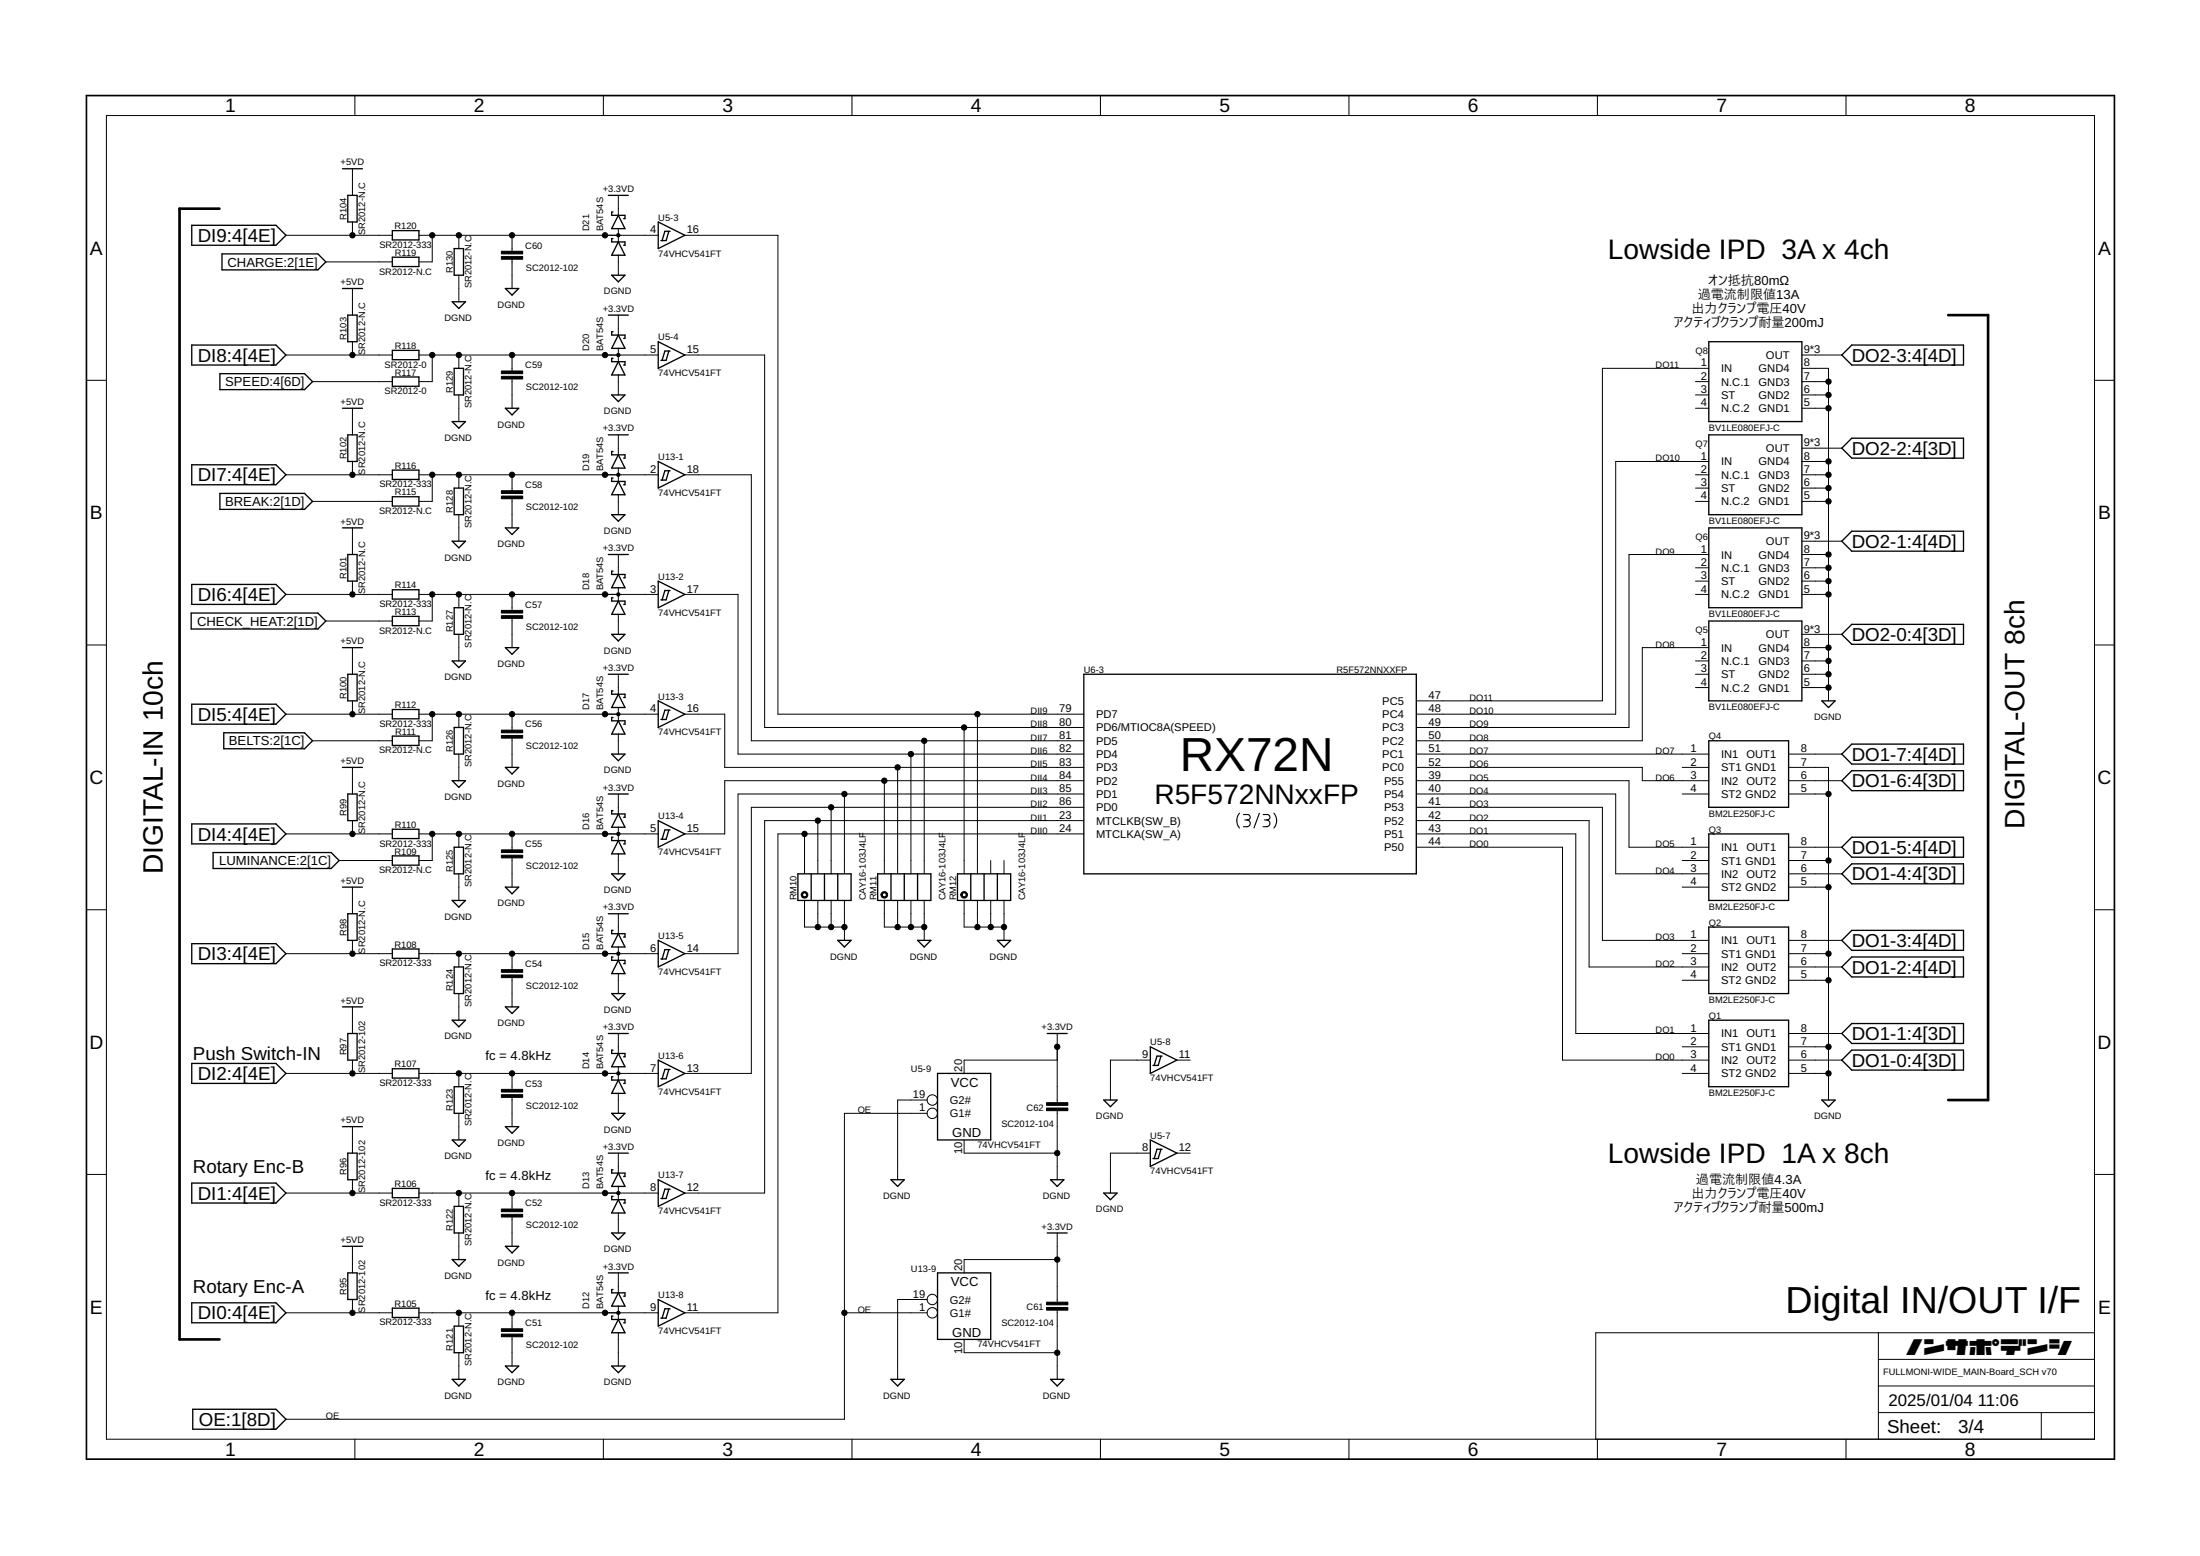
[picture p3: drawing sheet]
<svg xmlns="http://www.w3.org/2000/svg" width="420mm" height="297mm" viewBox="0 0 420 297" stroke-linecap="round" stroke-linejoin="round" font-family="sans-serif">
<g fill="none" stroke="#000" stroke-width=".25">
<path d="M65.4 32.2h3.8M66.4 37.3h1.8v5.1h-1.8zM116.2 37.3h3.8M36.6 43h16.1l1.9 1.9-1.9 1.9h-16.1zM42.4 48.5h18.3l1.5 1.5-1.5 1.5h-18.3zM65.4 55.1h3.8M74.9 44h5.1v1.8h-5.1zM74.9 49.1h5.1v1.8h-5.1zM86.4 57.6h2.5l-1.3 1.3zM86.7 47.5h1.8v5h-1.8zM96.5 55.1h2.6l-1.3 1.2zM116.8 52.5h2.6l-1.3 1.3z"/>
<path d="M117.1 45.6h-.3v.6h2.6v.6h-.3M117.1 40.5h-.3v.6h2.6v.6h-.3M118.1 46.2l1.3 2.5h-2.6zM118.1 41.1l1.3 2.5h-2.6zM125.7 42.4l5.1 2.5-5.1 2.6zM127.7 44.2l-.5 1.7h-1M128 44.2h-1l-.6 1.7M36.6 65.9h16.1l1.9 1.9-1.9 1.9h-16.1zM42 71.3h16.2l1.5 1.6-1.5 1.5h-16.2zM65.4 77.9h3.8M66.4 60.2h1.8v5h-1.8zM74.9 66.9h5.1v1.8h-5.1z"/>
<path d="M74.9 72h5.1v1.7h-5.1zM86.7 70.3h1.8v5.1h-1.8zM96.5 77.9h2.6l-1.3 1.3zM116.2 60.2h3.8M116.8 75.4h2.6l-1.3 1.3zM117.1 68.4h-.3v.6h2.6v.7h-.3M117.1 63.3h-.3v.7h2.6v.6h-.3M118.1 69l1.3 2.6h-2.6zM118.1 64l1.3 2.5h-2.6zM125.7 65.2l5.1 2.6-5.1 2.5zM127.7 67l-.5 1.8h-1M128 67h-1l-.6 1.8"/>
<path d="M326.3 65.2h17.8v15.3h-17.8zM351.7 67.8l2-1.9h21.3v3.8h-21.3zM36.6 88.7h16.1l1.9 1.9-1.9 1.9h-16.1zM42 94.2h16.2l1.5 1.5-1.5 1.5h-16.2zM66.4 83h1.8v5.1h-1.8zM74.9 89.7h5.1v1.8h-5.1zM74.9 94.8h5.1v1.8h-5.1zM86.4 80.5h2.5l-1.3 1.2zM86.7 93.2h1.8v5.1h-1.8zM116.2 83h3.8M116.8 98.3h2.6l-1.3 1.2zM117.1 86.2h-.3v.6h2.6v.7h-.3"/>
<path d="M117.1 91.3h-.3v.6h2.6v.6h-.3M118.1 91.9l1.3 2.5h-2.6zM118.1 86.8l1.3 2.6h-2.6zM125.7 88.1l5.1 2.5-5.1 2.6zM127.7 89.9l-.5 1.8h-1M128 89.9h-1l-.6 1.8M326.3 83h17.8v15.3h-17.8zM351.7 85.6l2-1.9h21.3v3.8h-21.3zM36.5 117h24.2l1.5 1.6-1.5 1.5h-24.2zM36.6 111.6h16.1l1.9 1.9-1.9 1.9h-16.1zM65.4 100.8h3.8M66.4 105.9h1.8v5h-1.8z"/>
<path d="M74.9 112.6h5.1v1.8h-5.1zM74.9 117.7h5.1v1.7h-5.1zM86.4 103.3h2.5l-1.3 1.3zM86.7 116h1.8v5.1h-1.8zM96.5 100.8h2.6l-1.3 1.2zM116.2 105.9h3.8M117.1 114.1h-.3v.6h2.6v.7h-.3M117.1 109h-.3v.7h2.6v.6h-.3M118.1 114.7l1.3 2.6h-2.6zM118.1 109.7l1.3 2.5h-2.6zM125.7 110.9l5.1 2.6-5.1 2.5zM127.7 112.7l-.5 1.8h-1"/>
<path d="M128 112.7h-1l-.6 1.8M326.3 118.6h17.8v15.2h-17.8zM326.3 100.8h17.8v15.2h-17.8zM351.7 103.3l2-1.9h21.3v3.8h-21.3zM36.6 134.4h16.1l1.9 1.9-1.9 1.9h-16.1zM42.7 139.9h15.5l1.5 1.5-1.5 1.5h-15.5zM65.4 123.6h3.8M66.4 128.7h1.8v5.1h-1.8zM74.9 135.4h5.1v1.8h-5.1zM86.4 126.2h2.5l-1.3 1.2zM86.7 138.9h1.8v5.1h-1.8zM96.5 123.6h2.6l-1.3 1.3z"/>
<path d="M116.2 128.7h3.8M116.8 121.1h2.6l-1.3 1.3zM117.1 137h-.3v.6h2.6v.6h-.3M117.1 131.9h-.3v.6h2.6v.7h-.3M118.1 137.6l1.3 2.5h-2.6zM118.1 132.5l1.3 2.6h-2.6zM125.7 133.8l5.1 2.5-5.1 2.6zM127.7 135.6l-.5 1.8h-1M128 135.6h-1l-.6 1.8M207 128.7h63.5v38.1h-63.5zM347.9 133.8h2.6l-1.3 1.3zM351.7 121.1l2-1.9h21.3v3.8h-21.3z"/>
<path d="M36.6 157.3h16.1l1.9 1.9-1.9 1.9h-16.1zM65.4 146.5h3.8M66.4 151.6h1.8v5.1h-1.8zM74.9 140.5h5.1v1.8h-5.1zM74.9 158.3h5.1v1.8h-5.1zM86.4 149h2.5l-1.3 1.3zM96.5 146.5h2.6l-1.3 1.3zM116.2 151.6h3.8M116.8 144h2.6l-1.3 1.2zM117.1 159.8h-.3v.7h2.6v.6h-.3M117.1 154.7h-.3v.7h2.6v.6h-.3M118.1 155.4l1.3 2.5h-2.6z"/>
<path d="M125.7 156.7l5.1 2.5-5.1 2.5zM127.7 158.4l-.5 1.8h-1M128 158.4h-1l-.6 1.8M326.3 141.4h15.3v12.7h-15.3zM326.3 159.2h15.3v12.7h-15.3zM351.7 144l2-2h21.3v3.9h-21.3zM351.7 149l2-1.9h21.3v3.8h-21.3zM40.7 162.8h22.5l1.6 1.5-1.6 1.5h-22.5zM65.4 169.4h3.8M66.4 174.4h1.8v5.1h-1.8zM74.9 163.4h5.1v1.8h-5.1zM86.4 171.9h2.5l-1.3 1.3z"/>
<path d="M86.7 161.7h1.8v5.1h-1.8zM96.5 169.4h2.6l-1.3 1.2zM116.2 174.4h3.8M116.8 166.8h2.6l-1.3 1.3zM117.1 177.6h-.3v.6h2.6v.7h-.3M118.1 178.2l1.3 2.6h-2.6zM118.1 160.5l1.3 2.5h-2.6zM125.7 179.5l5.1 2.6-5.1 2.5zM152.4 166.8h10.1v5.1h-10.1zM154.9 166.8v5.1M157.5 166.8v5.1M160 179.5h2.5l-1.2 1.3z"/>
<path d="M160 166.8v5.1M167.6 166.8h10.2v5.1h-10.2zM170.2 166.8v5.1M172.7 166.8v5.1M175.2 179.5h2.6l-1.3 1.3zM175.2 166.8v5.1M182.9 166.8h10.1v5.1h-10.1zM185.4 166.8v5.1M187.9 166.8v5.1M190.5 179.5h2.5l-1.3 1.3zM190.5 166.8v5.1M326.3 177h15.3v12.7h-15.3z"/>
<path d="M351.7 161.7l2-1.9h21.3v3.8h-21.3zM351.7 166.8l2-1.9h21.3v3.8h-21.3zM351.7 179.5l2-1.9h21.3v3.8h-21.3zM36.6 180.1h16.1l1.9 2-1.9 1.9h-16.1zM65.4 192.2h3.8M66.4 197.3h1.8v5.1h-1.8zM74.9 181.2h5.1v1.7h-5.1zM86.4 194.8h2.5l-1.3 1.2zM86.7 184.6h1.8v5.1h-1.8zM96.5 192.2h2.6l-1.3 1.3zM116.2 197.3h3.8M116.8 189.7h2.6l-1.3 1.2z"/>
<path d="M117.1 182.7h-.3v.6h2.6v.7h-.3M118.1 183.3l1.3 2.6h-2.6zM127.7 181.3l-.5 1.8h-1M128 181.3h-1l-.6 1.8M200 197.3h3.8M219.7 199.8l5.1 2.6-5.1 2.5zM326.3 194.8h15.3v12.7h-15.3zM351.7 197.3l2-1.9h21.3v3.8h-21.3zM351.7 184.6l2-1.9h21.3v3.8h-21.3zM36.6 203h16.1l1.9 1.9-1.9 1.9h-16.1zM65.4 215.1h3.8M74.9 204h5.1v1.8h-5.1z"/>
<path d="M86.4 217.6h2.5l-1.3 1.3zM86.7 207.5h1.8v5h-1.8zM96.5 215.1h2.6l-1.3 1.2zM116.8 212.5h2.6l-1.3 1.3zM117.1 200.5h-.3v.6h2.6v.6h-.3M117.1 205.5h-.3v.7h2.6v.6h-.3M118.1 206.2l1.3 2.5h-2.6zM118.1 201.1l1.3 2.5h-2.6zM125.7 202.4l5.1 2.5-5.1 2.6zM127.7 204.2l-.5 1.7h-1M128 204.2h-1l-.6 1.7M179 204.9h10.2v12.7h-10.2z"/>
<path d="M210.8 210h2.5l-1.2 1.3zM219.7 217.6l5.1 2.5-5.1 2.6zM220.2 203.4h1M221.7 219.4l-.5 1.8M221.7 201.6l-.5 1.8M221.9 219.4h-.9l-.6 1.8M221.9 201.6h-.9l-.6 1.8M347.9 210h2.6l-1.3 1.3zM351.7 202.4l2-1.9h21.3v3.8h-21.3zM36.6 225.8h16.1l1.9 2-1.9 1.9h-16.1zM65.4 237.9h3.8M66.4 220.1h1.8v5.1h-1.8z"/>
<path d="M74.9 226.9h5.1v1.7h-5.1zM86.7 230.3h1.8v5.1h-1.8zM96.5 237.9h2.6l-1.3 1.3zM116.2 220.1h3.8M116.8 235.4h2.6l-1.3 1.2zM117.1 228.4h-.3v.6h2.6v.7h-.3M117.1 223.3h-.3v.6h2.6v.7h-.3M118.1 229l1.3 2.6h-2.6zM118.1 223.9l1.3 2.6h-2.6zM125.7 225.2l5.1 2.6-5.1 2.5zM127.7 227l-.5 1.8h-1M128 227h-1l-.6 1.8"/>
<path d="M170.2 225.2h2.5l-1.3 1.3zM200 235.4h3.8M200.6 225.2h2.6l-1.3 1.3zM210.8 227.8h2.5l-1.2 1.2zM220.2 221.2h1M36.6 248.7h16.1l1.9 1.9-1.9 1.9h-16.1zM66.4 243h1.8v5.1h-1.8zM74.9 249.7h5.1v1.8h-5.1zM86.4 240.5h2.5l-1.3 1.2zM86.7 253.2h1.8v5h-1.8zM116.2 243h3.8M117.1 251.2h-.3v.7h2.6v.6h-.3"/>
<path d="M117.1 246.2h-.3v.6h2.6v.6h-.3M118.1 251.9l1.3 2.5h-2.6zM118.1 246.8l1.3 2.5h-2.6zM125.7 248.1l5.1 2.5-5.1 2.6zM127.7 249.9l-.5 1.7h-1M128 249.9h-1l-.6 1.7M179 243h10.2v12.7h-10.2zM36.8 269h15.9l1.9 1.9-1.9 1.9h-15.9zM86.4 263.3h2.5l-1.3 1.3zM96.5 260.8h2.6l-1.3 1.2zM116.8 260.8h2.6l-1.3 1.2zM170.2 263.3h2.5l-1.3 1.3z"/>
<path d="M200.6 263.3h2.6l-1.3 1.3z"/>
</g>
<g fill="none" stroke="#000" stroke-width=".19">
<path d="M67.8 18.2v3.9M115.2 18.2v3.9M162.7 18.2v3.9M210.2 18.2v3.9M257.6 18.2v3.9M305.1 18.2v3.9M352.6 18.2v3.9M20.3 22.1h379.7v252.6h-379.7zM67.3 32.2v5.1M118.1 37.3v3.8M54.6 44.9h20.3M62.2 50h12.7"/>
<path d="M67.3 42.4v2.5M67.3 55.1v5.1M80 44.9h45.7M82.5 44.9v5.1h-2.5M87.6 44.9v2.6M87.6 52.5v5.1M97.8 44.9v3.1M97.8 49.5v5.6M118.1 43.6v2.6M118.1 48.7v3.8M130.8 44.9h17.8v91.4h58.4M16.5 72.6h3.8"/>
<path d="M54.6 67.8h20.3M59.7 72.9h15.2M67.3 65.2v2.6M67.3 77.9v5.1M80 67.8h45.7M82.5 67.8v5.1h-2.5M87.6 67.8v2.5M87.6 75.4v5.1M97.8 67.8v3M97.8 72.3v5.6M118.1 60.2v3.8M118.1 66.5v2.5"/>
<path d="M118.1 71.6v3.8M130.8 67.8h15.2v71.1h61M323.8 72.9h2.5M323.8 75.4h2.5M323.8 77.9h2.5M326.3 70.3h-20.3v63.5h-35.5M344.1 70.3h5.1v63.5M344.1 72.9h5.1M344.1 75.4h5.1M344.1 77.9h5.1M344.1 67.8h7.6M400 72.6h3.8"/>
<path d="M54.6 90.6h20.3M59.7 95.7h15.2M67.3 88.1v2.5M80 90.6h45.7M82.5 90.6v5.1h-2.5M87.6 90.6v2.6M87.6 98.3v5M97.8 90.6v3.1M97.8 95.2v5.6M118.1 83v3.8M118.1 89.4v2.5M118.1 94.4v3.9"/>
<path d="M130.8 90.6h12.7v50.8h63.5M323.8 90.6h2.5M323.8 93.2h2.5M323.8 95.7h2.5M326.3 88.1h-17.7v48.2h-38.1M344.1 88.1h5.1M344.1 90.6h5.1M344.1 93.2h5.1M344.1 95.7h5.1M344.1 85.6h7.6M54.6 113.5h20.3M62.2 118.6h12.7"/>
<path d="M67.3 100.8v5.1M67.3 110.9v2.6M80 113.5h45.7M82.5 113.5v5.1h-2.5M87.6 113.5v2.5M97.8 113.5v3M97.8 118v5.6M118.1 105.9v3.8M118.1 112.2v2.5M118.1 117.3v3.8M130.8 113.5h10.1v30.5h66.1M323.8 108.4h2.5"/>
<path d="M323.8 110.9h2.5M323.8 113.5h2.5M326.3 105.9h-15.2v33h-40.6M344.1 105.9h5.1M344.1 108.4h5.1M344.1 110.9h5.1M344.1 113.5h5.1M344.1 103.3h7.6M16.5 123.1h3.8M54.6 136.3h20.3M67.3 123.6v5.1M67.3 133.8v2.5"/>
<path d="M80 136.3h45.7M82.5 136.3v5.1h-2.5M87.6 121.1v5.1M87.6 136.3v2.6M97.8 136.3v3.1M118.1 128.7v3.8M118.1 135.1v2.5M130.8 136.3h7.6v10.2h68.6M184.1 138.9v27.9M186.7 136.3v30.5M323.8 126.2h2.5M323.8 128.7h2.5"/>
<path d="M323.8 131.3h2.5M326.3 123.6h-12.7v17.8h-43.1M344.1 123.6h5.1M344.1 126.2h5.1M344.1 128.7h5.1M344.1 131.3h5.1M344.1 121.1h7.6M400 123.1h3.8M54.6 159.2h20.3M59.7 141.4h15.2M67.3 146.5v5.1M67.3 156.7v2.5"/>
<path d="M80 159.2h45.7M82.5 159.2v5.1h-2.5M87.6 144v5M87.6 159.2v2.5M97.8 140.9v5.6M97.8 159.2v3M118.1 140.1v3.9M118.1 151.6v3.8M118.1 157.9v2.6M153.6 159.2v7.6M156.2 156.7v10.1M158.7 154.1v12.7"/>
<path d="M161.3 151.6v15.2M168.9 149v17.8M171.4 146.5v20.3M174 144v22.8M176.5 141.4v25.4M207 159.2h-58.4v91.4h-17.8M207 156.7h-61v71.1h-15.2M207 154.1h-63.5v50.8h-12.7M207 151.6h-66.1v30.5h-10.1M207 149h-68.6v10.2h-7.6M270.5 159.2h30.4v38.1h25.4M270.5 156.7h33v27.9h22.8"/>
<path d="M270.5 144h55.8M270.5 146.5h43.1v2.5h12.7M270.5 149h40.6v12.7h15.2M270.5 151.6h38.1v15.2h17.7M270.5 154.1h35.5v25.4h20.3M321.3 146.5h5M321.3 151.6h5M341.6 146.5h7.6v63.5M341.6 144h10.1M341.6 149h10.1M341.6 151.6h7.6M16.5 173.7h3.8"/>
<path d="M64.8 164.3h10.1M67.3 169.4v5M67.3 179.5v2.6M87.6 166.8v5.1M97.8 163.8v5.6M118.1 163v3.8M118.1 174.4v3.8M153.6 171.9v5.1h7.7M156.2 171.9v5.1M158.7 171.9v5.1M161.3 171.9v7.6M168.9 171.9v5.1h7.6"/>
<path d="M171.4 171.9v5.1M174 171.9v5.1M176.5 171.9v7.6M184.1 171.9v5.1h7.6M186.7 171.9v5.1M189.2 164.3v2.5M189.2 171.9v5.1M191.7 164.3v2.5M191.7 171.9v7.6M270.5 161.7h27.9v40.7h27.9M321.3 164.3h5M321.3 169.4h5"/>
<path d="M341.6 161.7h10.1M341.6 179.5h10.1M341.6 164.3h7.6M341.6 166.8h10.1M341.6 169.4h7.6M400 173.7h3.8M54.6 182.1h20.3M67.3 192.2v5.1M80 182.1h45.7M87.6 182.1v2.5M87.6 189.7v5.1M97.8 182.1v3"/>
<path d="M97.8 186.6v5.6M118.1 180.8v2.5M118.1 185.9v3.8M118.1 197.3v3.8M201.9 197.3v13.2M321.3 182.1h5M321.3 199.8h5M321.3 187.1h5M341.6 182.1h7.6M341.6 197.3h10.1M341.6 199.8h7.6M341.6 184.6h10.1"/>
<path d="M341.6 187.1h7.6M54.6 204.9h20.3M67.3 202.4v2.5M67.3 215.1v5M80 204.9h45.7M87.6 204.9v2.6M87.6 212.5v5.1M97.8 204.9v3.1M97.8 209.5v5.6M118.1 203.6v2.6M118.1 208.7v3.8M177.1 212.5h-15.8v58.4h-106.7"/>
<path d="M177.1 210h-5.7v15.2M184.1 217.6v2.5h17.8M201.9 212v13.2M201.9 202.4h-17.8v2.5M219.7 202.4h-7.6v7.6M224.8 202.4h2.5M321.3 204.9h5M341.6 204.9h7.6M341.6 202.4h10.1M16.5 224.2h3.8M54.6 227.8h20.3M67.3 225.2v2.6"/>
<path d="M67.3 237.9v5.1M80 227.8h45.7M87.6 227.8v2.5M87.6 235.4v5.1M97.8 227.8v3M97.8 232.3v5.6M118.1 220.1v3.8M118.1 226.5v2.5M118.1 231.6v3.8M201.9 235.4v13.2M219.7 220.1h-7.6v7.7M224.8 220.1h2.5"/>
<path d="M400 224.2h3.8M54.6 250.6h20.3M67.3 248.1v2.5M80 250.6h45.7M87.6 250.6v2.6M87.6 258.2v5.1M97.8 250.6v3.1M97.8 255.2v5.6M118.1 243v3.8M118.1 249.3v2.6M118.1 254.4v6.4M161.3 250.6h15.8"/>
<path d="M177.1 248.1h-5.7v15.2M184.1 255.7v2.5h17.8M201.9 250.1v13.2M201.9 240.5h-17.8v2.5M358.7 254.4v20.3M358.7 259.5h41.3M400 254.4h-95.2v20.3M67.8 274.7v3.9M115.2 274.7v3.9M162.7 274.7v3.9M210.2 274.7v3.9M257.6 274.7v3.9"/>
<path d="M305.1 274.7v3.9M352.6 274.7v3.9M358.7 269.7h41.3M358.7 264.6h41.3M389.8 269.7v5"/>
<circle cx="178.1" cy="212.5" r=".99"/>
<circle cx="178.1" cy="210" r=".99"/>
<circle cx="178.1" cy="250.6" r=".99"/>
<circle cx="178.1" cy="248.1" r=".99"/>
</g>
<g fill="#000" stroke="#000" stroke-width=".19">
<path d="M95.8 49h4v.5h-4zM95.8 48h4v.5h-4zM95.8 71.8h4v.5h-4zM95.8 70.8h4v.5h-4zM95.8 94.7h4v.5h-4zM95.8 93.7h4v.5h-4zM95.8 117.5h4v.5h-4zM95.8 116.5h4v.5h-4zM95.8 139.4h4v.5h-4zM95.8 140.4h4v.5h-4zM95.8 163.3h4v.5h-4zM95.8 162.2h4v.6h-4z"/>
<path d="M95.8 186.1h4v.5h-4zM95.8 185.1h4v.5h-4zM95.8 209h4v.5h-4zM95.8 208h4v.5h-4zM199.9 210.5h4v.5h-4zM199.9 211.5h4v.5h-4zM95.8 231.8h4v.5h-4zM95.8 230.8h4v.5h-4zM95.8 254.7h4v.5h-4zM95.8 253.7h4v.5h-4zM199.9 248.6h4v.5h-4zM199.9 249.6h4v.5h-4z"/>
</g>
<g fill="#000" stroke="#000" stroke-width=".19">
<path d="M153.2 170.4a.64 .64 0 0 1 1 .1 .64 .64 0 0 1-.4 .9 .64 .64 0 0 1-.8-.6h.3a.38 .38 0 0 1 .5-.4 .38 .38 0 0 1 .1 .6 .38 .38 0 0 1-.6 0v-.2h-.3z" fill-rule="evenodd"/>
<path d="M168.4 170.4a.64 .64 0 0 1 1 .1 .64 .64 0 0 1-.4 .9 .64 .64 0 0 1-.7-.6h.2a.38 .38 0 0 1 .5-.4 .38 .38 0 0 1 .2 .6 .38 .38 0 0 1-.6 0l-.1-.2h-.2z" fill-rule="evenodd"/>
<path d="M183.7 170.4a.64 .64 0 0 1 1 .1 .64 .64 0 0 1-.4 .9 .64 .64 0 0 1-.8-.6h.2a.39 .39 0 0 1 .6-.3 .39 .39 0 0 1 .1 .6 .39 .39 0 0 1-.6-.1l-.1-.2h-.2z" fill-rule="evenodd"/>
<circle cx="67.3" cy="44.9" r=".51"/>
<circle cx="82.5" cy="44.9" r=".51"/>
<circle cx="87.6" cy="44.9" r=".51"/>
<circle cx="97.8" cy="44.9" r=".51"/>
<circle cx="115.5" cy="44.9" r=".51"/>
<circle cx="118.1" cy="44.9" r=".33"/>
<circle cx="67.3" cy="67.8" r=".51"/>
<circle cx="82.5" cy="67.8" r=".51"/>
<circle cx="87.6" cy="67.8" r=".51"/>
<circle cx="97.8" cy="67.8" r=".51"/>
<circle cx="115.5" cy="67.8" r=".51"/>
<circle cx="118.1" cy="67.8" r=".33"/>
<circle cx="349.2" cy="77.9" r=".51"/>
<circle cx="349.2" cy="72.9" r=".51"/>
<circle cx="349.2" cy="75.4" r=".51"/>
<circle cx="67.3" cy="90.6" r=".51"/>
<circle cx="82.5" cy="90.6" r=".51"/>
<circle cx="87.6" cy="90.6" r=".51"/>
<circle cx="97.8" cy="90.6" r=".51"/>
<circle cx="115.5" cy="90.6" r=".51"/>
<circle cx="118.1" cy="90.6" r=".33"/>
<circle cx="349.2" cy="95.7" r=".51"/>
<circle cx="349.2" cy="88.1" r=".51"/>
<circle cx="349.2" cy="90.6" r=".51"/>
<circle cx="349.2" cy="93.2" r=".51"/>
<circle cx="67.3" cy="113.5" r=".51"/>
<circle cx="82.5" cy="113.5" r=".51"/>
<circle cx="87.6" cy="113.5" r=".51"/>
<circle cx="97.8" cy="113.5" r=".51"/>
<circle cx="115.5" cy="113.5" r=".51"/>
<circle cx="118.1" cy="113.5" r=".32"/>
<circle cx="349.2" cy="113.5" r=".51"/>
<circle cx="349.2" cy="105.9" r=".51"/>
<circle cx="349.2" cy="108.4" r=".51"/>
<circle cx="349.2" cy="110.9" r=".51"/>
<circle cx="67.3" cy="136.3" r=".51"/>
<circle cx="82.5" cy="136.3" r=".51"/>
<circle cx="87.6" cy="136.3" r=".51"/>
<circle cx="97.8" cy="136.3" r=".51"/>
<circle cx="115.5" cy="136.3" r=".51"/>
<circle cx="118.1" cy="136.3" r=".32"/>
<circle cx="184.1" cy="138.9" r=".51"/>
<circle cx="186.7" cy="136.3" r=".51"/>
<circle cx="349.2" cy="131.3" r=".51"/>
<circle cx="349.2" cy="123.6" r=".51"/>
<circle cx="349.2" cy="126.2" r=".51"/>
<circle cx="349.2" cy="128.7" r=".51"/>
<circle cx="67.3" cy="159.2" r=".51"/>
<circle cx="82.5" cy="159.2" r=".51"/>
<circle cx="87.6" cy="159.2" r=".51"/>
<circle cx="97.8" cy="159.2" r=".51"/>
<circle cx="115.5" cy="159.2" r=".51"/>
<circle cx="118.1" cy="159.2" r=".33"/>
<circle cx="153.6" cy="159.2" r=".51"/>
<circle cx="156.2" cy="156.7" r=".51"/>
<circle cx="158.7" cy="154.1" r=".51"/>
<circle cx="161.3" cy="151.6" r=".51"/>
<circle cx="168.9" cy="149" r=".51"/>
<circle cx="171.4" cy="146.5" r=".51"/>
<circle cx="174" cy="144" r=".51"/>
<circle cx="176.5" cy="141.4" r=".51"/>
<circle cx="349.2" cy="151.6" r=".51"/>
<circle cx="156.2" cy="177" r=".51"/>
<circle cx="158.7" cy="177" r=".51"/>
<circle cx="161.3" cy="177" r=".51"/>
<circle cx="171.4" cy="177" r=".51"/>
<circle cx="174" cy="177" r=".51"/>
<circle cx="176.5" cy="177" r=".51"/>
<circle cx="186.7" cy="177" r=".51"/>
<circle cx="189.2" cy="177" r=".51"/>
<circle cx="191.7" cy="177" r=".51"/>
<circle cx="349.2" cy="164.3" r=".51"/>
<circle cx="349.2" cy="169.4" r=".51"/>
<circle cx="67.3" cy="182.1" r=".51"/>
<circle cx="87.6" cy="182.1" r=".51"/>
<circle cx="97.8" cy="182.1" r=".51"/>
<circle cx="115.5" cy="182.1" r=".51"/>
<circle cx="118.1" cy="182" r=".33"/>
<circle cx="201.9" cy="199.8" r=".51"/>
<circle cx="349.2" cy="182.1" r=".51"/>
<circle cx="349.2" cy="199.8" r=".51"/>
<circle cx="349.2" cy="187.1" r=".51"/>
<circle cx="67.3" cy="204.9" r=".51"/>
<circle cx="87.6" cy="204.9" r=".51"/>
<circle cx="97.8" cy="204.9" r=".51"/>
<circle cx="115.5" cy="204.9" r=".51"/>
<circle cx="118.1" cy="204.9" r=".33"/>
<circle cx="349.2" cy="204.9" r=".51"/>
<circle cx="67.3" cy="227.8" r=".51"/>
<circle cx="87.6" cy="227.8" r=".51"/>
<circle cx="97.8" cy="227.8" r=".51"/>
<circle cx="115.5" cy="227.8" r=".51"/>
<circle cx="118.1" cy="227.8" r=".32"/>
<circle cx="201.9" cy="220.1" r=".51"/>
<circle cx="67.3" cy="250.6" r=".51"/>
<circle cx="87.6" cy="250.6" r=".51"/>
<circle cx="97.8" cy="250.6" r=".51"/>
<circle cx="115.5" cy="250.6" r=".51"/>
<circle cx="118.1" cy="250.6" r=".32"/>
<circle cx="161.3" cy="250.6" r=".51"/>
<circle cx="201.9" cy="258.2" r=".51"/>
<circle cx="201.9" cy="240.5" r=".51"/>
</g>
<path d="M16.5 18.2h387.3v260.4h-387.3z" fill="none" stroke="#000" stroke-width=".32"/>
<path d="M236.7 155.2a2.23 2.23 0 0 0 0 2.9M237.5 155.5h.8a.52 .52 0 0 1 .5 .5 .52 .52 0 0 1-.5 .5h-.6M238.1 156.5a.65 .65 0 0 1 .7 .7 .65 .65 0 0 1-.7 .6h-.6M240.5 155.2l-1 2.9M241.2 155.5h.8a.52 .52 0 0 1 .5 .5 .52 .52 0 0 1-.5 .5h-.5M241.9 156.5a.65 .65 0 0 1 .6 .7 .65 .65 0 0 1-.6 .6h-.7M243.3 155.2a2.16 2.16 0 0 1 0 2.9" fill="none" stroke="#000" stroke-width=".21"/>
<path d="M41.9 39.8h-7.6v215.9h7.6M372.1 60.2h7.6v149.8h-7.6" fill="none" stroke="#000" stroke-width=".51"/>
<text font-size="9.1" x="225.3" y="147.2">RX72N</text>
<text font-size="7.2" x="341" y="250.6">Digital IN/OUT I/F</text>
<g font-size="5.4">
<text x="307.1" y="49.4">Lowside IPD 3A x 4ch</text>
<text x="220.5" y="153.5">R5F572NNxxFP</text>
<text x="386.7" y="158.2" transform="rotate(-90 386.7 158.2)">DIGITAL-OUT 8ch</text>
<text x="31.1" y="166.9" transform="rotate(-90 31.1 166.9)">DIGITAL-IN 10ch</text>
<text x="307.1" y="222">Lowside IPD 1A x 8ch</text>
</g>
<g font-size="3.7">
<text x="43" y="21.4">1</text>
<text x="90.5" y="21.4">2</text>
<text x="138" y="21.4">3</text>
<text x="185.4" y="21.4">4</text>
<text x="232.9" y="21.4">5</text>
<text x="280.3" y="21.4">6</text>
<text x="327.8" y="21.4">7</text>
<text x="375.3" y="21.4">8</text>
<text x="17.2" y="48.6">A</text>
<text x="400.7" y="48.6">A</text>
<text x="17.2" y="99.2">B</text>
<text x="400.7" y="99.2">B</text>
<text x="17.1" y="149.7">C</text>
<text x="400.6" y="149.7">C</text>
<text x="17.1" y="200.2">D</text>
<text x="400.6" y="200.2">D</text>
<text x="17.2" y="250.8">E</text>
<text x="400.7" y="250.8">E</text>
<text x="43" y="277.9">1</text>
<text x="90.5" y="277.9">2</text>
<text x="138" y="277.9">3</text>
<text x="185.4" y="277.9">4</text>
<text x="232.9" y="277.9">5</text>
<text x="280.3" y="277.9">6</text>
<text x="327.8" y="277.9">7</text>
<text x="375.3" y="277.9">8</text>
</g>
<g font-size="3.6">
<text x="37.8" y="46.2">DI9:4[4E]</text>
<text x="37.8" y="69">DI8:4[4E]</text>
<text x="353.7" y="69">DO2-3:4[4D]</text>
<text x="353.7" y="86.8">DO2-2:4[3D]</text>
<text x="37.8" y="91.9">DI7:4[4E]</text>
<text x="353.7" y="104.6">DO2-1:4[4D]</text>
<text x="37.8" y="114.8">DI6:4[4E]</text>
<text x="353.7" y="122.4">DO2-0:4[3D]</text>
<text x="37.8" y="137.6">DI5:4[4E]</text>
<text x="353.7" y="145.2">DO1-7:4[4D]</text>
<text x="353.7" y="150.3">DO1-6:4[3D]</text>
<text x="37.8" y="160.5">DI4:4[4E]</text>
<text x="353.7" y="163">DO1-5:4[4D]</text>
<text x="353.7" y="168.1">DO1-4:4[3D]</text>
<text x="37.8" y="183.3">DI3:4[4E]</text>
<text x="353.7" y="185.9">DO1-2:4[4D]</text>
<text x="353.7" y="180.8">DO1-3:4[4D]</text>
<text x="36.8" y="202.4">Push Switch-IN</text>
<text x="353.7" y="198.6">DO1-1:4[3D]</text>
<text x="353.7" y="203.6">DO1-0:4[3D]</text>
<text x="37.8" y="206.2">DI2:4[4E]</text>
<text x="36.8" y="224">Rotary Enc-B</text>
<text x="37.8" y="229">DI1:4[4E]</text>
<text x="36.8" y="246.8">Rotary Enc-A</text>
<text x="37.8" y="251.9">DI0:4[4E]</text>
<text x="363.9" y="258.7">kyxMWyd</text>
<text x="38" y="272.2">OE:1[8D]</text>
<text x="360.4" y="273.6">Sheet:</text>
<text x="374" y="273.5">3/4</text>
</g>
<g font-size="3.2">
<text x="360.6" y="268.4">2025/01/04</text>
<text x="377.7" y="268.4">11:06</text>
</g>
<g font-size="2.5">
<text x="43.4" y="50.9">CHARGE:2[1E]</text>
<text x="323.1" y="59.8">出⼒クランプ電圧40V</text>
<text x="324.2" y="57.2">過電流制限値13A</text>
<text x="326.2" y="54.5">オン抵抗80mΩ</text>
<text x="319.6" y="62.5">アクティブクランプ耐量200mJ</text>
<text x="43" y="73.7">SPEED:4[6D]</text>
<text x="43" y="96.6">BREAK:2[1D]</text>
<text x="37.7" y="119.5">CHECK_HEAT:2[1D]</text>
<text x="43.7" y="142.3">BELTS:2[1C]</text>
<text x="41.8" y="165.2">LUMINANCE:2[1C]</text>
<text x="92.7" y="202.4">fc = 4.8kHz</text>
<text x="181.6" y="207.4">VCC</text>
<text x="181.8" y="217.1">GND</text>
<text x="92.7" y="225.2">fc = 4.8kHz</text>
<text x="323.9" y="226">過電流制限値4.3A</text>
<text x="319.6" y="231.3">アクティブクランプ耐量500mJ</text>
<text x="323.1" y="228.7">出⼒クランプ電圧40V</text>
<text x="181.6" y="245.5">VCC</text>
<text x="92.7" y="248.1">fc = 4.8kHz</text>
<text x="181.8" y="255.2">GND</text>
</g>
<g font-size="2.1">
<text x="124.2" y="44.6">4</text>
<text x="131.2" y="44.6">16</text>
<text x="124.2" y="67.4">5</text>
<text x="131.2" y="67.4">15</text>
<text x="324.8" y="70">1</text>
<text x="328.7" y="71.1">IN</text>
<text x="335.8" y="71.1">GND4</text>
<text x="337.3" y="68.5">OUT</text>
<text x="344.5" y="70">8</text>
<text x="344.5" y="67.4">9*3</text>
<text x="324.8" y="72.5">2</text>
<text x="324.8" y="75">3</text>
<text x="324.8" y="77.6">4</text>
<text x="328.7" y="73.6">N.C.1</text>
<text x="328.7" y="76.2">ST</text>
<text x="335.8" y="76.2">GND2</text>
<text x="335.8" y="73.6">GND3</text>
<text x="344.5" y="77.6">5</text>
<text x="344.5" y="75">6</text>
<text x="344.5" y="72.5">7</text>
<text x="328.7" y="78.7">N.C.2</text>
<text x="335.8" y="78.7">GND1</text>
<text x="324.8" y="87.7">1</text>
<text x="328.7" y="88.8">IN</text>
<text x="335.8" y="88.8">GND4</text>
<text x="337.3" y="86.3">OUT</text>
<text x="344.5" y="87.7">8</text>
<text x="344.5" y="85.2">9*3</text>
<text x="124.2" y="90.3">2</text>
<text x="131.2" y="90.3">18</text>
<text x="324.8" y="90.3">2</text>
<text x="324.8" y="92.8">3</text>
<text x="324.8" y="95.4">4</text>
<text x="328.7" y="91.4">N.C.1</text>
<text x="328.7" y="93.9">ST</text>
<text x="335.8" y="93.9">GND2</text>
<text x="335.8" y="91.4">GND3</text>
<text x="344.5" y="95.4">5</text>
<text x="344.5" y="92.8">6</text>
<text x="344.5" y="90.3">7</text>
<text x="328.7" y="96.5">N.C.2</text>
<text x="335.8" y="96.5">GND1</text>
<text x="324.8" y="105.5">1</text>
<text x="328.7" y="106.6">IN</text>
<text x="335.8" y="106.6">GND4</text>
<text x="337.3" y="104.1">OUT</text>
<text x="344.5" y="105.5">8</text>
<text x="344.5" y="103">9*3</text>
<text x="124.2" y="113.1">3</text>
<text x="131.2" y="113.1">17</text>
<text x="324.8" y="108">2</text>
<text x="324.8" y="110.6">3</text>
<text x="324.8" y="113.1">4</text>
<text x="328.7" y="109.2">N.C.1</text>
<text x="328.7" y="111.7">ST</text>
<text x="335.8" y="111.7">GND2</text>
<text x="335.8" y="109.2">GND3</text>
<text x="344.5" y="113.1">5</text>
<text x="344.5" y="110.6">6</text>
<text x="344.5" y="108">7</text>
<text x="328.7" y="114.2">N.C.2</text>
<text x="335.8" y="114.2">GND1</text>
<text x="324.8" y="123.3">1</text>
<text x="324.8" y="125.8">2</text>
<text x="328.7" y="124.4">IN</text>
<text x="335.8" y="124.4">GND4</text>
<text x="337.3" y="121.9">OUT</text>
<text x="344.5" y="125.8">7</text>
<text x="344.5" y="123.3">8</text>
<text x="344.5" y="120.7">9*3</text>
<text x="324.8" y="128.4">3</text>
<text x="324.8" y="130.9">4</text>
<text x="328.7" y="126.9">N.C.1</text>
<text x="328.7" y="129.5">ST</text>
<text x="335.8" y="129.5">GND2</text>
<text x="335.8" y="126.9">GND3</text>
<text x="344.5" y="130.9">5</text>
<text x="344.5" y="128.4">6</text>
<text x="124.2" y="136">4</text>
<text x="131.2" y="136">16</text>
<text x="202.3" y="136">79</text>
<text x="209.3" y="137.1">PD7</text>
<text x="264" y="134.6">PC5</text>
<text x="264" y="137.1">PC4</text>
<text x="272.8" y="133.4">47</text>
<text x="272.8" y="136">48</text>
<text x="328.7" y="132">N.C.2</text>
<text x="335.8" y="132">GND1</text>
<text x="202.3" y="138.5">80</text>
<text x="202.3" y="141.1">81</text>
<text x="202.3" y="143.6">82</text>
<text x="209.3" y="139.6">PD6/MTIOC8A(SPEED)</text>
<text x="209.3" y="142.2">PD5</text>
<text x="264" y="139.6">PC3</text>
<text x="264" y="142.2">PC2</text>
<text x="272.8" y="138.5">49</text>
<text x="272.8" y="141.1">50</text>
<text x="272.8" y="143.6">51</text>
<text x="322.8" y="143.6">1</text>
<text x="343.9" y="143.6">8</text>
<text x="202.3" y="146.1">83</text>
<text x="202.3" y="148.7">84</text>
<text x="209.3" y="144.7">PD4</text>
<text x="209.3" y="147.3">PD3</text>
<text x="209.3" y="149.8">PD2</text>
<text x="264" y="144.7">PC1</text>
<text x="264" y="147.3">PC0</text>
<text x="264.4" y="149.8">P55</text>
<text x="272.8" y="148.7">39</text>
<text x="272.8" y="146.1">52</text>
<text x="322.8" y="146.1">2</text>
<text x="322.8" y="148.7">3</text>
<text x="328.7" y="144.7">IN1</text>
<text x="328.7" y="147.3">ST1 GND1</text>
<text x="328.7" y="149.8">IN2</text>
<text x="333.5" y="149.8">OUT2</text>
<text x="333.5" y="144.7">OUT1</text>
<text x="343.9" y="148.7">6</text>
<text x="343.9" y="146.1">7</text>
<text x="202.3" y="151.2">85</text>
<text x="202.3" y="153.8">86</text>
<text x="209.3" y="152.3">PD1</text>
<text x="209.3" y="154.9">PD0</text>
<text x="264.4" y="152.3">P54</text>
<text x="264.4" y="154.9">P53</text>
<text x="272.8" y="151.2">40</text>
<text x="272.8" y="153.8">41</text>
<text x="322.8" y="151.2">4</text>
<text x="328.7" y="152.3">ST2 GND2</text>
<text x="343.9" y="151.2">5</text>
<text x="124.2" y="158.8">5</text>
<text x="131.2" y="158.8">15</text>
<text x="202.3" y="156.3">23</text>
<text x="202.3" y="158.8">24</text>
<text x="209.3" y="157.4">MTCLKB(SW_B)</text>
<text x="209.3" y="160">MTCLKA(SW_A)</text>
<text x="264.4" y="157.4">P52</text>
<text x="264.4" y="160">P51</text>
<text x="272.8" y="156.3">42</text>
<text x="272.8" y="158.8">43</text>
<text x="272.8" y="161.4">44</text>
<text x="322.8" y="161.4">1</text>
<text x="343.9" y="161.4">8</text>
<text x="264.4" y="162.5">P50</text>
<text x="322.8" y="163.9">2</text>
<text x="322.8" y="166.5">3</text>
<text x="328.7" y="162.5">IN1</text>
<text x="328.7" y="165">ST1 GND1</text>
<text x="328.7" y="167.6">IN2</text>
<text x="333.5" y="167.6">OUT2</text>
<text x="333.5" y="162.5">OUT1</text>
<text x="343.9" y="166.5">6</text>
<text x="343.9" y="163.9">7</text>
<text x="322.8" y="169">4</text>
<text x="328.7" y="170.1">ST2 GND2</text>
<text x="343.9" y="169">5</text>
<text x="322.8" y="179.2">1</text>
<text x="343.9" y="179.2">8</text>
<text x="124.2" y="181.7">6</text>
<text x="131.2" y="181.7">14</text>
<text x="322.8" y="181.7">2</text>
<text x="322.8" y="184.2">3</text>
<text x="328.7" y="180.3">IN1</text>
<text x="328.7" y="182.8">ST1 GND1</text>
<text x="328.7" y="185.4">IN2</text>
<text x="333.5" y="185.4">OUT2</text>
<text x="333.5" y="180.3">OUT1</text>
<text x="343.9" y="184.2">6</text>
<text x="343.9" y="181.7">7</text>
<text x="322.8" y="186.8">4</text>
<text x="328.7" y="187.9">ST2 GND2</text>
<text x="343.9" y="186.8">5</text>
<text x="322.8" y="196.9">1</text>
<text x="343.9" y="196.9">8</text>
<text x="218.1" y="202">9</text>
<text x="225.1" y="202">11</text>
<text x="322.8" y="199.5">2</text>
<text x="322.8" y="202">3</text>
<text x="328.7" y="198">IN1</text>
<text x="328.7" y="200.6">ST1 GND1</text>
<text x="328.7" y="203.1">IN2</text>
<text x="333.5" y="203.1">OUT2</text>
<text x="333.5" y="198">OUT1</text>
<text x="343.9" y="202">6</text>
<text x="343.9" y="199.5">7</text>
<text x="124.2" y="204.6">7</text>
<text x="131.2" y="204.6">13</text>
<text x="174.3" y="209.6">19</text>
<text x="183.8" y="204.6" transform="rotate(-90 183.8 204.6)">20</text>
<text x="322.8" y="204.6">4</text>
<text x="328.7" y="205.7">ST2 GND2</text>
<text x="343.9" y="204.6">5</text>
<text x="175.5" y="212.2">1</text>
<text x="181.4" y="213.3">G1#</text>
<text x="181.4" y="210.7">G2#</text>
<text x="183.8" y="220.3" transform="rotate(-90 183.8 220.3)">10</text>
<text x="218.1" y="219.8">8</text>
<text x="225.1" y="219.8">12</text>
<text x="124.2" y="227.4">8</text>
<text x="131.2" y="227.4">12</text>
<text x="183.8" y="242.6" transform="rotate(-90 183.8 242.6)">20</text>
<text x="124.2" y="250.3">9</text>
<text x="131.2" y="250.3">11</text>
<text x="174.3" y="247.7">19</text>
<text x="175.5" y="250.3">1</text>
<text x="181.4" y="251.4">G1#</text>
<text x="181.4" y="248.8">G2#</text>
<text x="183.8" y="258.4" transform="rotate(-90 183.8 258.4)">10</text>
</g>
<g font-size="1.8">
<text x="65.1" y="31.6">+5VD</text>
<text x="66.2" y="42" transform="rotate(-90 66.2 42)">R104</text>
<text x="115.1" y="36.7">+3.3VD</text>
<text x="69.7" y="44.9" transform="rotate(-90 69.7 44.9)">SR2012-N.C</text>
<text x="72.4" y="47.3">SR2012-333</text>
<text x="75.3" y="43.8">R120</text>
<text x="100.3" y="47.5">C60</text>
<text x="112.5" y="44.2" transform="rotate(-90 112.5 44.2)">D21</text>
<text x="115.2" y="44.2" transform="rotate(-90 115.2 44.2)">BAT54S</text>
<text x="125.7" y="42.1">U5-3</text>
<text x="72.4" y="52.4">SR2012-N.C</text>
<text x="75.4" y="48.9">R119</text>
<text x="86.5" y="52.1" transform="rotate(-90 86.5 52.1)">R130</text>
<text x="100.4" y="51.6">SC2012-102</text>
<text x="125.7" y="49">74VHCV541FT</text>
<text x="65.1" y="54.4">+5VD</text>
<text x="90" y="55.1" transform="rotate(-90 90 55.1)">SR2012-N.C</text>
<text x="95" y="58.8">DGND</text>
<text x="115.1" y="59.5">+3.3VD</text>
<text x="115.3" y="56.2">DGND</text>
<text x="66.2" y="64.8" transform="rotate(-90 66.2 64.8)">R103</text>
<text x="84.9" y="61.3">DGND</text>
<text x="125.7" y="65">U5-4</text>
<text x="69.7" y="67.8" transform="rotate(-90 69.7 67.8)">SR2012-N.C</text>
<text x="73.4" y="70.2">SR2012-0</text>
<text x="75.4" y="66.6">R118</text>
<text x="75.4" y="71.7">R117</text>
<text x="100.3" y="70.3">C59</text>
<text x="112.5" y="67" transform="rotate(-90 112.5 67)">D20</text>
<text x="115.2" y="67" transform="rotate(-90 115.2 67)">BAT54S</text>
<text x="125.7" y="71.8">74VHCV541FT</text>
<text x="316.2" y="70.3">DO11</text>
<text x="323.8" y="67.5">Q8</text>
<text x="65.1" y="77.3">+5VD</text>
<text x="73.4" y="75.3">SR2012-0</text>
<text x="86.5" y="75" transform="rotate(-90 86.5 75)">R129</text>
<text x="90" y="77.9" transform="rotate(-90 90 77.9)">SR2012-N.C</text>
<text x="100.4" y="74.5">SC2012-102</text>
<text x="95" y="81.6">DGND</text>
<text x="115.1" y="82.4">+3.3VD</text>
<text x="115.3" y="79.1">DGND</text>
<text x="326.4" y="82.2">BV1LE080EFJ-C</text>
<text x="66.2" y="87.7" transform="rotate(-90 66.2 87.7)">R102</text>
<text x="75.4" y="89.5">R116</text>
<text x="84.9" y="84.2">DGND</text>
<text x="112.5" y="89.9" transform="rotate(-90 112.5 89.9)">D19</text>
<text x="115.2" y="89.9" transform="rotate(-90 115.2 89.9)">BAT54S</text>
<text x="125.7" y="87.8">U13-1</text>
<text x="316.2" y="88.1">DO10</text>
<text x="323.8" y="85.3">Q7</text>
<text x="69.7" y="90.6" transform="rotate(-90 69.7 90.6)">SR2012-N.C</text>
<text x="72.4" y="93">SR2012-333</text>
<text x="75.4" y="94.6">R115</text>
<text x="100.3" y="93.2">C58</text>
<text x="125.7" y="94.7">74VHCV541FT</text>
<text x="65.1" y="100.1">+5VD</text>
<text x="72.4" y="98.1">SR2012-N.C</text>
<text x="86.5" y="97.8" transform="rotate(-90 86.5 97.8)">R128</text>
<text x="90" y="100.8" transform="rotate(-90 90 100.8)">SR2012-N.C</text>
<text x="100.4" y="97.4">SC2012-102</text>
<text x="115.3" y="101.9">DGND</text>
<text x="326.4" y="100">BV1LE080EFJ-C</text>
<text x="84.9" y="107">DGND</text>
<text x="95" y="104.5">DGND</text>
<text x="115.1" y="105.2">+3.3VD</text>
<text x="316.2" y="105.9">DO9</text>
<text x="323.8" y="103.1">Q6</text>
<text x="66.2" y="110.5" transform="rotate(-90 66.2 110.5)">R101</text>
<text x="69.7" y="113.5" transform="rotate(-90 69.7 113.5)">SR2012-N.C</text>
<text x="75.4" y="112.3">R114</text>
<text x="112.5" y="112.7" transform="rotate(-90 112.5 112.7)">D18</text>
<text x="115.2" y="112.7" transform="rotate(-90 115.2 112.7)">BAT54S</text>
<text x="125.7" y="110.7">U13-2</text>
<text x="72.4" y="115.9">SR2012-333</text>
<text x="75.4" y="117.4">R113</text>
<text x="100.3" y="116">C57</text>
<text x="125.7" y="117.5">74VHCV541FT</text>
<text x="326.4" y="117.8">BV1LE080EFJ-C</text>
<text x="65.1" y="123">+5VD</text>
<text x="72.4" y="121">SR2012-N.C</text>
<text x="86.5" y="120.7" transform="rotate(-90 86.5 120.7)">R127</text>
<text x="90" y="123.6" transform="rotate(-90 90 123.6)">SR2012-N.C</text>
<text x="100.4" y="120.2">SC2012-102</text>
<text x="115.3" y="124.8">DGND</text>
<text x="316.2" y="123.6">DO8</text>
<text x="323.8" y="120.8">Q5</text>
<text x="84.9" y="129.9">DGND</text>
<text x="95" y="127.3">DGND</text>
<text x="115.1" y="128.1">+3.3VD</text>
<text x="207" y="128.5">U6-3</text>
<text x="255.2" y="128.5">R5F572NNXXFP</text>
<text x="66.2" y="133.4" transform="rotate(-90 66.2 133.4)">R100</text>
<text x="69.7" y="136.3" transform="rotate(-90 69.7 136.3)">SR2012-N.C</text>
<text x="75.4" y="135.2">R112</text>
<text x="112.5" y="135.6" transform="rotate(-90 112.5 135.6)">D17</text>
<text x="115.2" y="135.6" transform="rotate(-90 115.2 135.6)">BAT54S</text>
<text x="125.7" y="133.5">U13-3</text>
<text x="196.8" y="136.3">DII9</text>
<text x="280.6" y="136.3">DO10</text>
<text x="280.6" y="133.8">DO11</text>
<text x="326.4" y="135.6">BV1LE080EFJ-C</text>
<text x="346.5" y="137.5">DGND</text>
<text x="72.4" y="143.8">SR2012-N.C</text>
<text x="72.4" y="138.8">SR2012-333</text>
<text x="75.5" y="140.3">R111</text>
<text x="86.5" y="143.6" transform="rotate(-90 86.5 143.6)">R126</text>
<text x="100.3" y="138.9">C56</text>
<text x="100.4" y="143.1">SC2012-102</text>
<text x="125.7" y="140.4">74VHCV541FT</text>
<text x="196.8" y="144">DII6</text>
<text x="196.8" y="141.4">DII7</text>
<text x="196.8" y="138.9">DII8</text>
<text x="280.6" y="144">DO7</text>
<text x="280.6" y="141.4">DO8</text>
<text x="280.6" y="138.9">DO9</text>
<text x="316.2" y="144">DO7</text>
<text x="326.4" y="141.2">Q4</text>
<text x="65.1" y="145.9">+5VD</text>
<text x="90" y="146.5" transform="rotate(-90 90 146.5)">SR2012-N.C</text>
<text x="115.3" y="147.6">DGND</text>
<text x="196.8" y="149">DII4</text>
<text x="196.8" y="146.5">DII5</text>
<text x="280.6" y="149">DO5</text>
<text x="280.6" y="146.5">DO6</text>
<text x="316.2" y="149">DO6</text>
<text x="66.2" y="155.7" transform="rotate(-90 66.2 155.7)">R99</text>
<text x="84.9" y="152.7">DGND</text>
<text x="95" y="150.2">DGND</text>
<text x="115.1" y="150.9">+3.3VD</text>
<text x="196.8" y="154.1">DII2</text>
<text x="196.8" y="151.6">DII3</text>
<text x="280.6" y="154.1">DO3</text>
<text x="280.6" y="151.6">DO4</text>
<text x="326.4" y="155.9">BM2LE250FJ-C</text>
<text x="69.7" y="159.2" transform="rotate(-90 69.7 159.2)">SR2012-N.C</text>
<text x="72.4" y="161.6">SR2012-333</text>
<text x="75.4" y="158.1">R110</text>
<text x="100.3" y="161.7">C55</text>
<text x="112.5" y="158.4" transform="rotate(-90 112.5 158.4)">D16</text>
<text x="115.2" y="158.4" transform="rotate(-90 115.2 158.4)">BAT54S</text>
<text x="125.7" y="156.4">U13-4</text>
<text x="196.8" y="159.2">DII0</text>
<text x="196.8" y="156.7">DII1</text>
<text x="280.6" y="156.7">DO2</text>
<text x="280.6" y="161.7">DO0</text>
<text x="280.6" y="159.2">DO1</text>
<text x="316.2" y="161.7">DO5</text>
<text x="326.4" y="158.9">Q3</text>
<text x="72.4" y="166.7">SR2012-N.C</text>
<text x="75.3" y="163.1">R109</text>
<text x="86.5" y="166.4" transform="rotate(-90 86.5 166.4)">R125</text>
<text x="100.4" y="165.9">SC2012-102</text>
<text x="125.7" y="163.3">74VHCV541FT</text>
<text x="316.2" y="166.8">DO4</text>
<text x="65.1" y="168.7">+5VD</text>
<text x="90" y="169.3" transform="rotate(-90 90 169.3)">SR2012-N.C</text>
<text x="95" y="173">DGND</text>
<text x="115.1" y="173.8">+3.3VD</text>
<text x="115.3" y="170.5">DGND</text>
<text x="152.1" y="171.9" transform="rotate(-90 152.1 171.9)">RM10</text>
<text x="165.3" y="171.9" transform="rotate(-90 165.3 171.9)">CAY16-103J4LF</text>
<text x="167.4" y="171.9" transform="rotate(-90 167.4 171.9)">RM11</text>
<text x="180.6" y="171.9" transform="rotate(-90 180.6 171.9)">CAY16-103J4LF</text>
<text x="182.6" y="171.9" transform="rotate(-90 182.6 171.9)">RM12</text>
<text x="195.8" y="171.9" transform="rotate(-90 195.8 171.9)">CAY16-103J4LF</text>
<text x="326.4" y="173.7">BM2LE250FJ-C</text>
<text x="66.2" y="178.6" transform="rotate(-90 66.2 178.6)">R98</text>
<text x="84.9" y="175.6">DGND</text>
<text x="125.7" y="179.3">U13-5</text>
<text x="316.2" y="179.5">DO3</text>
<text x="326.4" y="176.7">Q2</text>
<text x="69.7" y="182" transform="rotate(-90 69.7 182)">SR2012-N.C</text>
<text x="72.4" y="184.5">SR2012-333</text>
<text x="75.3" y="180.9">R108</text>
<text x="100.3" y="184.6">C54</text>
<text x="112.5" y="181.3" transform="rotate(-90 112.5 181.3)">D15</text>
<text x="115.2" y="181.3" transform="rotate(-90 115.2 181.3)">BAT54S</text>
<text x="158.5" y="183.2">DGND</text>
<text x="173.8" y="183.2">DGND</text>
<text x="189" y="183.2">DGND</text>
<text x="316.2" y="184.6">DO2</text>
<text x="65.1" y="191.6">+5VD</text>
<text x="86.5" y="189.3" transform="rotate(-90 86.5 189.3)">R124</text>
<text x="100.4" y="188.8">SC2012-102</text>
<text x="125.7" y="186.1">74VHCV541FT</text>
<text x="326.4" y="191.4">BM2LE250FJ-C</text>
<text x="90" y="192.2" transform="rotate(-90 90 192.2)">SR2012-N.C</text>
<text x="95" y="195.9">DGND</text>
<text x="115.1" y="196.7">+3.3VD</text>
<text x="115.3" y="193.4">DGND</text>
<text x="198.9" y="196.7">+3.3VD</text>
<text x="316.2" y="197.3">DO1</text>
<text x="326.4" y="194.5">Q1</text>
<text x="66.2" y="201.5" transform="rotate(-90 66.2 201.5)">R97</text>
<text x="75.3" y="203.8">R107</text>
<text x="84.9" y="198.4">DGND</text>
<text x="125.7" y="202.1">U13-6</text>
<text x="219.7" y="199.6">U5-8</text>
<text x="316.2" y="202.4">DO0</text>
<text x="69.7" y="204.8" transform="rotate(-90 69.7 204.8)">SR2012-102</text>
<text x="72.4" y="207.3">SR2012-333</text>
<text x="100.3" y="207.4">C53</text>
<text x="112.5" y="204.1" transform="rotate(-90 112.5 204.1)">D14</text>
<text x="115.2" y="204.1" transform="rotate(-90 115.2 204.1)">BAT54S</text>
<text x="125.7" y="209">74VHCV541FT</text>
<text x="174" y="204.7">U5-9</text>
<text x="219.7" y="206.4">74VHCV541FT</text>
<text x="326.4" y="209.2">BM2LE250FJ-C</text>
<text x="65.1" y="214.4">+5VD</text>
<text x="86.5" y="212.1" transform="rotate(-90 86.5 212.1)">R123</text>
<text x="90" y="215" transform="rotate(-90 90 215)">SR2012-N.C</text>
<text x="100.4" y="211.6">SC2012-102</text>
<text x="163.8" y="212.5">OE</text>
<text x="191.2" y="215.1">SC2012-104</text>
<text x="196.1" y="212">C62</text>
<text x="209.3" y="213.7">DGND</text>
<text x="346.5" y="213.7">DGND</text>
<text x="84.9" y="221.3">DGND</text>
<text x="95" y="218.7">DGND</text>
<text x="115.1" y="219.5">+3.3VD</text>
<text x="115.3" y="216.2">DGND</text>
<text x="186.7" y="219.1">74VHCV541FT</text>
<text x="219.7" y="217.4">U5-7</text>
<text x="66.2" y="224.3" transform="rotate(-90 66.2 224.3)">R96</text>
<text x="69.7" y="227.7" transform="rotate(-90 69.7 227.7)">SR2012-102</text>
<text x="75.3" y="226.6">R106</text>
<text x="112.5" y="227" transform="rotate(-90 112.5 227)">D13</text>
<text x="115.2" y="227" transform="rotate(-90 115.2 227)">BAT54S</text>
<text x="125.7" y="225">U13-7</text>
<text x="219.7" y="224.2">74VHCV541FT</text>
<text x="72.4" y="230.2">SR2012-333</text>
<text x="100.3" y="230.3">C52</text>
<text x="125.7" y="231.8">74VHCV541FT</text>
<text x="168.7" y="228.9">DGND</text>
<text x="199.2" y="228.9">DGND</text>
<text x="209.3" y="231.4">DGND</text>
<text x="65.1" y="237.3">+5VD</text>
<text x="86.5" y="235" transform="rotate(-90 86.5 235)">R122</text>
<text x="90" y="237.9" transform="rotate(-90 90 237.9)">SR2012-N.C</text>
<text x="100.4" y="234.5">SC2012-102</text>
<text x="115.3" y="239.1">DGND</text>
<text x="198.9" y="234.7">+3.3VD</text>
<text x="84.9" y="244.1">DGND</text>
<text x="95" y="241.6">DGND</text>
<text x="115.1" y="242.4">+3.3VD</text>
<text x="174" y="242.7">U13-9</text>
<text x="66.2" y="247.2" transform="rotate(-90 66.2 247.2)">R95</text>
<text x="69.7" y="250.6" transform="rotate(-90 69.7 250.6)">SR2012-102</text>
<text x="75.3" y="249.5">R105</text>
<text x="112.5" y="249.9" transform="rotate(-90 112.5 249.9)">D12</text>
<text x="115.2" y="249.9" transform="rotate(-90 115.2 249.9)">BAT54S</text>
<text x="125.7" y="247.8">U13-8</text>
<text x="163.8" y="250.6">OE</text>
<text x="196.1" y="250.1">C61</text>
<text x="72.4" y="253">SR2012-333</text>
<text x="86.5" y="257.8" transform="rotate(-90 86.5 257.8)">R121</text>
<text x="100.3" y="253.2">C51</text>
<text x="100.4" y="257.3">SC2012-102</text>
<text x="125.7" y="254.7">74VHCV541FT</text>
<text x="186.7" y="257.2">74VHCV541FT</text>
<text x="191.2" y="253.2">SC2012-104</text>
<text x="90" y="260.8" transform="rotate(-90 90 260.8)">SR2012-N.C</text>
<text x="359.6" y="262.6">FULLMONI-WIDE_MAIN-Board_SCH v70</text>
<text x="84.9" y="267">DGND</text>
<text x="95" y="264.5">DGND</text>
<text x="115.3" y="264.5">DGND</text>
<text x="168.7" y="267">DGND</text>
<text x="199.2" y="267">DGND</text>
<text x="62.2" y="270.9">OE</text>
</g>
</svg>
